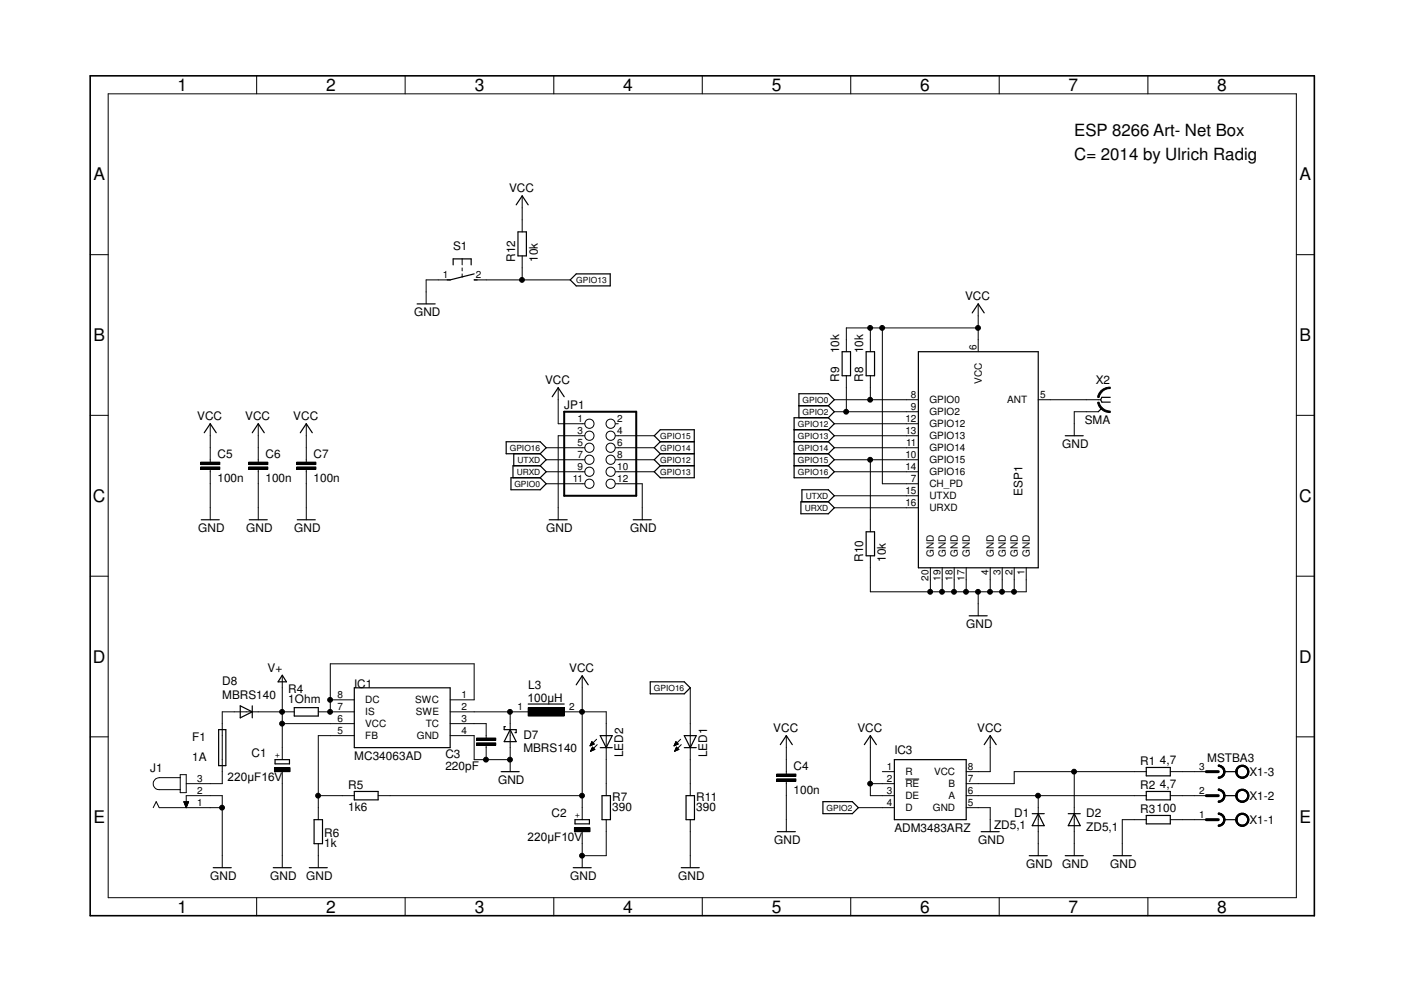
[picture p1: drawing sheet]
<svg xmlns="http://www.w3.org/2000/svg" width="297mm" height="210mm" viewBox="0 0 297 210" stroke-linecap="round" stroke-linejoin="round" font-family="sans-serif">
<path d="M19.1 16h259v177.8h-259z" fill="none" stroke="#000" stroke-width=".34"/>
<g fill="none" stroke="#000" stroke-width=".21">
<path d="M22.9 19.9h251.4v170h-251.4zM54.3 16v3.9M85.7 16v3.9M117.2 16v3.9M148.6 16v3.9M180 16v3.9M211.4 16v3.9M242.9 16v3.9M19.1 53.9h3.8M95.2 59.2h-5v5.1M97.8 54.8v1.2M97.8 56.7v.6"/>
<path d="M97.8 58v.6M100.3 59.2h20.3M110.5 41.4v7.7M110.5 54.1v5.1M274.3 53.9h3.8M179.1 79.5v7.6M184.1 69.4v5M184.1 79.5v5.1M186.7 69.4v33h7.6M207 64.3v10.1M207 69.4h-27.9v5M19.1 87.9h3.8"/>
<path d="M42.4 98.8h4.1v.5h-4.1zM42.4 97.8h4.1v.5h-4.1zM44.5 89.7v8.1M44.5 99.3v10.7M52.6 98.8h4.1v.5h-4.1zM52.6 97.8h4.1v.5h-4.1zM54.6 89.7v8.1M54.6 99.3v10.7M62.8 98.8h4v.5h-4zM62.8 97.8h4v.5h-4zM64.8 89.7v8.1M64.8 99.3v10.7"/>
<path d="M115.6 99.8h8.1M115.6 97.3h8.1M115.6 94.7h8.1M118.1 82v7.7h5.6M123.7 92.2h-5.6v17.8M130.2 99.8h8.2M130.2 97.3h8.2M130.2 94.7h8.2M130.2 92.2h8.2M130.2 89.7h.6M176.5 99.8h17.8M176.5 97.3h17.8"/>
<path d="M176.5 94.7h17.8M176.5 92.2h17.8M176.5 89.7h17.8M176.5 87.1h17.8M176.5 84.6h17.8M184.1 97.3v15.2M219.7 84.6h13.2M232.2 85.1h.3a2.46 2.46 0 0 0 2.4 1.9v.3a2.57 2.57 0 0 1-2.7-2.2zM232.4 87.1h-5.1v5.1M232.9 82.7a2.7 2.7 0 0 1 2-.8v.3a2.35 2.35 0 0 0-2.4 1.9h-.3l.1-.4zM274.3 87.9h3.8M115.6 102.4h8.1"/>
<path d="M130.2 102.4h5.7v7.6M176.5 107.4h17.8M176.5 104.9h17.8M184.1 117.6v7.6h33v-5.1M19.1 121.9h3.8M196.8 120.1v5.1M199.3 120.1v5.1M201.9 120.1v5.1M204.4 120.1v5.1M207 125.2v5.1M209.5 120.1v5.1M212 120.1v5.1"/>
<path d="M214.6 120.1v5.1M274.3 121.9h3.8M19.1 155.9h3.8M59.7 143v17.7M59.7 153.1h15.3M62.3 150.6h-15.3v15.2h-7.6M67.3 150.6h7.7M69.9 148.1h5.1M75 155.7h-7.7v17.7M95.2 148.1h5.1v-7.6h-30.4v10.1M95.2 153.1h7.7v3.1M95.2 150.6h17.8"/>
<path d="M95.2 155.7h5.1v5h7.6M100.8 157.2h4.1v.5h-4.1zM100.8 156.2h4.1v.5h-4.1zM102.9 157.7v3M107.9 150.6v12.7M111.7 149.7h7.7v1.8h-7.7zM118.1 150.6h10.2v17.8M123.2 143v30.4M124.9 157.8h.1M124.9 157.7h.3M124.9 157.6h.5M125 157.5h.6"/>
<path d="M125 159h.1M125 157.4h.7M125 158.8h.3M125 157.4h.6M125 158.7h.5M125.1 157.3h.4M125.1 158.7h.6M125.1 157.2h.3M125.1 158.6h.7M125.2 157.1h.1M125.2 158.5h.6M125.2 157h.1"/>
<path d="M125.2 158.4h.5M125.3 158.3h.3M125.3 158.2h.2M125.3 158.2h.1M125.7 157.4l-.5-.5-.4 .9M125.7 157.4l-.9 .4M125.8 158.6l-.5-.5-.3 .9M125.8 158.6l-.8 .4M126.2 156.4l-1.4 1.4M126.4 157.6l-1.4 1.4M142.6 157.8h.1M142.6 157.7h.3"/>
<path d="M142.7 157.6h.4M142.7 157.5h.6M142.7 159h.1M142.8 157.4h.7M142.8 158.8h.2M142.8 157.4h.6M142.8 158.7h.4M142.9 157.3h.4M142.9 158.7h.6M142.9 157.2h.3M142.9 158.6h.7M142.9 157.1h.2"/>
<path d="M142.9 158.5h.6M143 157h.1M143 158.4h.4M143 156.9l.5 .5-.9 .4zM143 158.3h.3M143.1 158.2h.1M143.6 158.6l-.5-.5-.4 .9M143.6 158.6l-.9 .4M144 156.4l-1.4 1.4M144.1 157.6l-1.4 1.4M146 145.5v22.9M166.4 155.7v8.1"/>
<path d="M184.1 155.7v12.7h5.1M209.5 155.7v7.6h-5.1M274.3 155.9h3.8M32.4 170.9l.6-1.3 .7 1.3h13.3M38.1 164.5h-4.4a1.27 1.27 0 0 0-1.3 1.3 1.27 1.27 0 0 0 1.3 1.3h4.4M38.1 163.9h1.3v3.8h-1.3zM38.9 169.6h1l-.5 1.3zM38.9 169.7h1M38.9 169.8h1M39 169.9h.8M39 170h.8M39.1 170.1h.6"/>
<path d="M39.1 170.2h.6M39.1 170.3h.6M39.2 170.4h.4M39.2 170.5h.4M39.3 170.6h.2M39.3 170.8h.1M39.4 170.9h.1M39.4 170.9v-2.5h7.6v15.2M58.1 162.4h3.3v.9h-3.3zM59.7 163.3v20.3M67.3 178.5v5.1M67.3 168.4h7.7"/>
<path d="M80 168.4h43.2M121.5 175.1h3.3v.9h-3.3zM123.2 176v7.6M128.3 173.4v7.7h-5.1M146 173.4v10.2M164.3 164.8h4.1v.5h-4.1zM164.3 163.8h4.1v.5h-4.1zM166.4 165.3v10.7M181.6 170.9h7.6M184.1 165.8h5.1M186.7 163.3h2.5M191.5 164.8h3"/>
<path d="M204.4 168.4h38.1M204.4 170.9h5.1v5.1M219.7 168.4v12.7M227.3 163.3v17.8M242.5 163.3h-27.9v2.5h-10.2M242.5 173.4h-5.1v7.7M247.6 168.4h7.6M247.6 163.3h7.6M247.6 173.4h7.6M257.8 172a1.37 1.37 0 0 1 1.4 1.4h-.3a1.12 1.12 0 0 0-1.1-1.1zM257.8 174.6a1.12 1.12 0 0 0 1.1-1.2h.3a1.31 1.31 0 0 1-1.4 1.4zM257.8 172a1.4 1.4 0 0 1 1.4 1.4 1.4 1.4 0 0 1-1.4 1.4v-.2a1.14 1.14 0 0 0 1.1-1.2 1.14 1.14 0 0 0-1.1-1.1z"/>
<path d="M257.8 167a1.37 1.37 0 0 1 1.4 1.4h-.3a1.12 1.12 0 0 0-1.1-1.2zM257.8 169.5a1.12 1.12 0 0 0 1.1-1.1h.3a1.31 1.31 0 0 1-1.4 1.4zM257.8 167a1.4 1.4 0 0 1 1.4 1.4 1.4 1.4 0 0 1-1.4 1.4v-.3a1.14 1.14 0 0 0 1.1-1.1 1.14 1.14 0 0 0-1.1-1.2zM257.8 161.9a1.37 1.37 0 0 1 1.4 1.4h-.3a1.19 1.19 0 0 0-1.1-1.2zM257.8 164.4a1.12 1.12 0 0 0 1.1-1.1h.3a1.31 1.31 0 0 1-1.4 1.4zM257.8 161.9a1.4 1.4 0 0 1 1.4 1.4 1.4 1.4 0 0 1-1.4 1.4v-.3a1.14 1.14 0 0 0 1.1-1.1 1.14 1.14 0 0 0-1.1-1.2zM261.8 172.6a1.4 1.4 0 0 1 2.2 .1 1.4 1.4 0 0 1-.8 2.1 1.4 1.4 0 0 1-1.8-1.4h.3a1.13 1.13 0 0 1 1.5-1.1 1.13 1.13 0 0 1 .4 1.9 1.13 1.13 0 0 1-1.8-.4l-.1-.4h-.3zM261.8 167.5a1.4 1.4 0 0 1 2.2 .1 1.4 1.4 0 0 1-.8 2.1 1.4 1.4 0 0 1-1.8-1.3h.3a1.13 1.13 0 0 1 1.6-1.1 1.13 1.13 0 0 1 .3 1.9 1.13 1.13 0 0 1-1.8-.4l-.1-.4h-.3zM261.8 162.4a1.4 1.4 0 0 1 2.2 .2 1.4 1.4 0 0 1-.8 2 1.4 1.4 0 0 1-1.8-1.3h.3a1.13 1.13 0 0 1 1.6-1.1 1.13 1.13 0 0 1 .3 1.9 1.13 1.13 0 0 1-1.8-.4l-.1-.4h-.3zM54.3 189.9v3.9M85.7 189.9v3.9M117.2 189.9v3.9"/>
<path d="M148.6 189.9v3.9M180 189.9v3.9M211.4 189.9v3.9M242.9 189.9v3.9"/>
<circle cx="110.4" cy="59.2" r=".51"/>
<circle cx="184.1" cy="69.4" r=".51"/>
<circle cx="186.6" cy="69.4" r=".51"/>
<circle cx="206.9" cy="69.4" r=".51"/>
<circle cx="124.7" cy="97.3" r=".98"/>
<circle cx="124.7" cy="99.8" r=".98"/>
<circle cx="124.7" cy="89.7" r=".98"/>
<circle cx="124.7" cy="94.7" r=".98"/>
<circle cx="124.7" cy="92.2" r=".98"/>
<circle cx="129.2" cy="92.2" r=".98"/>
<circle cx="129.2" cy="97.3" r=".98"/>
<circle cx="129.2" cy="99.8" r=".98"/>
<circle cx="129.2" cy="89.7" r=".98"/>
<circle cx="129.2" cy="94.7" r=".98"/>
<circle cx="179" cy="87.1" r=".51"/>
<circle cx="184.1" cy="84.6" r=".51"/>
<circle cx="184.1" cy="97.3" r=".51"/>
<circle cx="124.7" cy="102.4" r=".98"/>
<circle cx="129.2" cy="102.4" r=".98"/>
<circle cx="196.8" cy="125.2" r=".51"/>
<circle cx="199.3" cy="125.2" r=".51"/>
<circle cx="201.8" cy="125.2" r=".51"/>
<circle cx="204.4" cy="125.2" r=".51"/>
<circle cx="206.9" cy="125.2" r=".51"/>
<circle cx="209.5" cy="125.2" r=".51"/>
<circle cx="212" cy="125.2" r=".51"/>
<circle cx="214.5" cy="125.2" r=".51"/>
<circle cx="59.7" cy="150.6" r=".51"/>
<circle cx="59.7" cy="153.1" r=".51"/>
<circle cx="69.8" cy="148.1" r=".51"/>
<circle cx="69.8" cy="150.6" r=".51"/>
<circle cx="107.9" cy="150.6" r=".51"/>
<circle cx="123.1" cy="150.6" r=".51"/>
<circle cx="47" cy="170.9" r=".51"/>
<circle cx="67.3" cy="168.4" r=".51"/>
<circle cx="102.8" cy="160.7" r=".51"/>
<circle cx="107.9" cy="160.7" r=".51"/>
<circle cx="123.1" cy="168.4" r=".51"/>
<circle cx="184.1" cy="165.8" r=".51"/>
<circle cx="219.6" cy="168.4" r=".51"/>
<circle cx="227.2" cy="163.3" r=".51"/>
<circle cx="123.1" cy="181.1" r=".51"/>
</g>
<g fill="none" stroke="#000" stroke-width=".25">
<path d="M95.9 56v-1.2h3.8v1.2M100.3 58l-5.1 1.2h-.6M100.3 59.2h.7M109.2 43.3l1.3-1.9 1.2 1.9M109.6 49.1h1.8v5h-1.8zM120.6 59.2l1.3-1.2h7.2v2.5h-7.2zM88.3 64.3h3.8M178.2 74.4h1.7v5.1h-1.7zM183.2 74.4h1.8v5.1h-1.8zM194.3 74.4h25.4v45.7h-25.4zM205.7 66.2l1.3-1.9 1.2 1.9M43.2 91.6l1.3-1.9 1.2 1.9"/>
<path d="M53.4 91.6l1.2-1.9 1.3 1.9M63.5 91.6l1.3-1.9 1.3 1.9M107.1 93.5h7.2l1.3 1.2-1.3 1.3h-7.2zM108.7 96v2.6M114.3 98.6h-5.8v2.5M114.3 96l1.3 1.3-1.3 1.3M114.3 98.6l1.3 1.2-1.3 1.3M116.8 83.9l1.3-1.9 1.3 1.9M139.7 93.5l-1.3-1.3 1.3-1.3h7.2v10.2h-7.2l-1.3-1.3 1.3-1.2M139.7 96l-1.3 1.3 1.3 1.3M139.7 96h7.2M139.7 98.6h7.2"/>
<path d="M139.7 93.5h7.2M139.7 93.5l-1.3 1.2 1.3 1.3M168 90.9h7.2M168 96h7.2M168 98.6h7.2M168 93.5h7.2M169 85.9h6.2M175.2 85.9l1.3-1.3-1.3-1.3h-6.2v5.1M175.2 88.4h-7.2v12.7h7.2l1.3-1.3-1.3-1.2M175.2 85.9l1.3 1.2-1.3 1.3M175.2 88.4l1.3 1.3-1.3 1.2M175.2 90.9l1.3 1.3-1.3 1.3"/>
<path d="M175.2 93.5l1.3 1.2-1.3 1.3M175.2 96l1.3 1.3-1.3 1.3M225.4 92.2h3.8M233.1 86.4l-.7 .7M234.9 84.1h-1.8l-.2 .5 .2 .5h1.8M42.6 110h3.8M52.7 110h3.8M62.9 110h3.8M108.1 101.1h6.2l1.3 1.3-1.3 1.2h-6.2zM116.2 110h3.8M134 110h3.8M169.4 106.2h5.8l1.3 1.2-1.3 1.3h-5.8z"/>
<path d="M169.7 106.2v-2.6h5.5l1.3 1.3-1.3 1.3M183.2 112.5h1.8v5.1h-1.8zM205 130.3h3.9M46.3 154.4h1.5v7.6h-1.5zM50.8 149.4l2.6 1.2-2.6 1.3zM53.4 149.4v2.5M59.7 142.9l.9 1.4h-1.8zM62.3 149.7h5v1.8h-5zM75 145.5h20.2v12.7h-20.2zM106.9 153.8h-.2v.6h2.5v.6h-.2M107.9 154.4l1.3 2.5h-2.5zM111.7 149h7.7"/>
<path d="M121.9 144.9l1.3-1.9 1.2 1.9M127 158.2h2.5M127 155.7h2.5l-1.2 2.5zM137.6 144.3h7.2l1.2 1.2-1.2 1.3h-7.2zM144.8 158.2h2.5M144.8 155.7h2.5l-1.3 2.5zM165.1 157.6l1.3-1.9 1.2 1.9M182.9 157.6l1.2-1.9 1.3 1.9M208.2 157.6l1.3-1.9 1.3 1.9M58.2 160.7h3v.9h-3zM66.4 173.4h1.8v5.1h-1.8zM75 167.5h5v1.7h-5z"/>
<path d="M106 163.3h3.8M121.7 173.4h3v.9h-3zM127.4 168.4h1.7v5h-1.7zM145.1 168.4h1.8v5h-1.8zM164.5 176h3.8M174.1 169.6h6.2l1.3 1.3-1.3 1.3h-6.2zM189.2 160.7h15.2v12.7h-15.2zM207.6 176h3.8M218.4 172.2h2.5M219.7 172.2l1.2 2.5h-2.5zM226 172.2h2.5M227.3 172.2l1.2 2.5h-2.5z"/>
<path d="M242.5 167.5h5.1v1.7h-5.1zM242.5 172.6h5.1v1.7h-5.1zM242.5 162.4h5.1v1.8h-5.1zM259 163.3h2.6M259 173.4h2.6M259 168.4h2.6M45.1 183.6h3.8M57.8 183.6h3.8M65.4 183.6h3.8M121.3 183.6h3.8M144.1 183.6h3.8M217.7 181.1h3.9"/>
<path d="M225.4 181.1h3.8M235.5 181.1h3.8"/>
</g>
<g fill="#000">
<path d="M42.4 98.8h4.1v.5h-4.1z" fill-rule="evenodd"/>
<path d="M42.4 97.8h4.1v.5h-4.1z" fill-rule="evenodd"/>
<path d="M52.6 98.8h4.1v.5h-4.1z" fill-rule="evenodd"/>
<path d="M52.6 97.8h4.1v.5h-4.1z" fill-rule="evenodd"/>
<path d="M62.8 98.8h4v.5h-4z" fill-rule="evenodd"/>
<path d="M62.8 97.8h4v.5h-4z" fill-rule="evenodd"/>
<path d="M232.2 85.1h.3a2.46 2.46 0 0 0 2.4 1.9v.3a2.57 2.57 0 0 1-2.7-2.2z" fill-rule="evenodd"/>
<path d="M232.9 82.7a2.7 2.7 0 0 1 2-.8v.3a2.35 2.35 0 0 0-2.4 1.9h-.3l.1-.4z" fill-rule="evenodd"/>
<path d="M100.8 157.2h4.1v.5h-4.1z" fill-rule="evenodd"/>
<path d="M100.8 156.2h4.1v.5h-4.1z" fill-rule="evenodd"/>
<path d="M111.7 149.7h7.7v1.8h-7.7z" fill-rule="evenodd"/>
<path d="M58.1 162.4h3.3v.9h-3.3z" fill-rule="evenodd"/>
<path d="M121.5 175.1h3.3v.9h-3.3z" fill-rule="evenodd"/>
<path d="M164.3 164.8h4.1v.5h-4.1z" fill-rule="evenodd"/>
<path d="M164.3 163.8h4.1v.5h-4.1z" fill-rule="evenodd"/>
<path d="M257.8 174.6a1.12 1.12 0 0 0 1.1-1.2h.3a1.31 1.31 0 0 1-1.4 1.4z" fill-rule="evenodd"/>
<path d="M257.8 172a1.4 1.4 0 0 1 1.4 1.4 1.4 1.4 0 0 1-1.4 1.4v-.2a1.14 1.14 0 0 0 1.1-1.2 1.14 1.14 0 0 0-1.1-1.1z" fill-rule="evenodd"/>
<path d="M257.8 169.5a1.12 1.12 0 0 0 1.1-1.1h.3a1.31 1.31 0 0 1-1.4 1.4z" fill-rule="evenodd"/>
<path d="M257.8 167a1.4 1.4 0 0 1 1.4 1.4 1.4 1.4 0 0 1-1.4 1.4v-.3a1.14 1.14 0 0 0 1.1-1.1 1.14 1.14 0 0 0-1.1-1.2z" fill-rule="evenodd"/>
<path d="M257.8 164.4a1.12 1.12 0 0 0 1.1-1.1h.3a1.31 1.31 0 0 1-1.4 1.4z" fill-rule="evenodd"/>
<path d="M257.8 161.9a1.4 1.4 0 0 1 1.4 1.4 1.4 1.4 0 0 1-1.4 1.4v-.3a1.14 1.14 0 0 0 1.1-1.1 1.14 1.14 0 0 0-1.1-1.2z" fill-rule="evenodd"/>
<path d="M257.8 172a1.37 1.37 0 0 1 1.4 1.4h-.3a1.12 1.12 0 0 0-1.1-1.1z" fill-rule="evenodd"/>
<path d="M257.8 167a1.37 1.37 0 0 1 1.4 1.4h-.3a1.12 1.12 0 0 0-1.1-1.2z" fill-rule="evenodd"/>
<path d="M257.8 161.9a1.37 1.37 0 0 1 1.4 1.4h-.3a1.19 1.19 0 0 0-1.1-1.2z" fill-rule="evenodd"/>
<path d="M261.8 172.6a1.4 1.4 0 0 1 2.2 .1 1.4 1.4 0 0 1-.8 2.1 1.4 1.4 0 0 1-1.8-1.4h.3a1.13 1.13 0 0 1 1.5-1.1 1.13 1.13 0 0 1 .4 1.9 1.13 1.13 0 0 1-1.8-.4l-.1-.4h-.3z" fill-rule="evenodd"/>
<path d="M261.8 172.6a1.4 1.4 0 0 1 2.2 .1 1.4 1.4 0 0 1-.8 2.1 1.4 1.4 0 0 1-1.8-1.4h.3a1.13 1.13 0 0 1 1.5-1.1 1.13 1.13 0 0 1 .4 1.9 1.13 1.13 0 0 1-1.8-.4l-.1-.4h-.3z" fill-rule="evenodd"/>
<path d="M261.8 167.5a1.4 1.4 0 0 1 2.2 .1 1.4 1.4 0 0 1-.8 2.1 1.4 1.4 0 0 1-1.8-1.3h.3a1.13 1.13 0 0 1 1.6-1.1 1.13 1.13 0 0 1 .3 1.9 1.13 1.13 0 0 1-1.8-.4l-.1-.4h-.3z" fill-rule="evenodd"/>
<path d="M261.8 167.5a1.4 1.4 0 0 1 2.2 .1 1.4 1.4 0 0 1-.8 2.1 1.4 1.4 0 0 1-1.8-1.3h.3a1.13 1.13 0 0 1 1.6-1.1 1.13 1.13 0 0 1 .3 1.9 1.13 1.13 0 0 1-1.8-.4l-.1-.4h-.3z" fill-rule="evenodd"/>
<path d="M261.8 162.4a1.4 1.4 0 0 1 2.2 .2 1.4 1.4 0 0 1-.8 2 1.4 1.4 0 0 1-1.8-1.3h.3a1.13 1.13 0 0 1 1.6-1.1 1.13 1.13 0 0 1 .3 1.9 1.13 1.13 0 0 1-1.8-.4l-.1-.4h-.3z" fill-rule="evenodd"/>
<path d="M261.8 162.4a1.4 1.4 0 0 1 2.2 .2 1.4 1.4 0 0 1-.8 2 1.4 1.4 0 0 1-1.8-1.3h.3a1.13 1.13 0 0 1 1.6-1.1 1.13 1.13 0 0 1 .3 1.9 1.13 1.13 0 0 1-1.8-.4l-.1-.4h-.3z" fill-rule="evenodd"/>
<circle cx="110.4" cy="59.2" r=".51"/>
<circle cx="184.1" cy="69.4" r=".51"/>
<circle cx="186.6" cy="69.4" r=".51"/>
<circle cx="206.9" cy="69.4" r=".51"/>
<circle cx="179" cy="87.1" r=".51"/>
<circle cx="184.1" cy="84.6" r=".51"/>
<circle cx="184.1" cy="97.3" r=".51"/>
<circle cx="196.8" cy="125.2" r=".51"/>
<circle cx="199.3" cy="125.2" r=".51"/>
<circle cx="201.8" cy="125.2" r=".51"/>
<circle cx="204.4" cy="125.2" r=".51"/>
<circle cx="206.9" cy="125.2" r=".51"/>
<circle cx="209.5" cy="125.2" r=".51"/>
<circle cx="212" cy="125.2" r=".51"/>
<circle cx="214.5" cy="125.2" r=".51"/>
<circle cx="59.7" cy="150.6" r=".51"/>
<circle cx="59.7" cy="153.1" r=".51"/>
<circle cx="69.8" cy="148.1" r=".51"/>
<circle cx="69.8" cy="150.6" r=".51"/>
<circle cx="107.9" cy="150.6" r=".51"/>
<circle cx="123.1" cy="150.6" r=".51"/>
<circle cx="47" cy="170.9" r=".51"/>
<circle cx="67.3" cy="168.4" r=".51"/>
<circle cx="102.8" cy="160.7" r=".51"/>
<circle cx="107.9" cy="160.7" r=".51"/>
<circle cx="123.1" cy="168.4" r=".51"/>
<circle cx="184.1" cy="165.8" r=".51"/>
<circle cx="219.6" cy="168.4" r=".51"/>
<circle cx="227.2" cy="163.3" r=".51"/>
<circle cx="123.1" cy="181.1" r=".51"/>
</g>
<path d="M255.2 173.4h2.6M255.2 168.4h2.6M255.2 163.3h2.6" fill="none" stroke="#000" stroke-width=".63"/>
<path d="M119.4 87.1h15.2v17.8h-15.2z" fill="none" stroke="#000" stroke-width=".42"/>
<g font-size="3.7">
<text x="37.6" y="19.3">1</text>
<text x="69" y="19.3">2</text>
<text x="100.4" y="19.3">3</text>
<text x="131.9" y="19.3">4</text>
<text x="163.3" y="19.3">5</text>
<text x="194.7" y="19.3">6</text>
<text x="226.1" y="19.3">7</text>
<text x="257.5" y="19.3">8</text>
<text x="19.8" y="38.2">A</text>
<text x="274.9" y="38.2">A</text>
<text x="19.8" y="72.2">B</text>
<text x="274.9" y="72.2">B</text>
<text x="19.7" y="106.2">C</text>
<text x="274.9" y="106.2">C</text>
<text x="19.7" y="140.3">D</text>
<text x="274.9" y="140.3">D</text>
<text x="19.8" y="174.2">E</text>
<text x="274.9" y="174.2">E</text>
<text x="37.6" y="193.2">1</text>
<text x="69" y="193.2">2</text>
<text x="100.4" y="193.2">3</text>
<text x="131.9" y="193.2">4</text>
<text x="163.3" y="193.2">5</text>
<text x="194.7" y="193.2">6</text>
<text x="226.1" y="193.2">7</text>
<text x="257.5" y="193.2">8</text>
</g>
<g font-size="3.6">
<text x="227.3" y="28.7">ESP 8266 Art- Net Box</text>
<text x="227.3" y="33.8">C= 2014 by Ulrich Radig</text>
</g>
<g font-size="2.5">
<text x="107.7" y="40.7">VCC</text>
<text x="95.9" y="52.9">S1</text>
<text x="109" y="55.4" transform="rotate(-90 109 55.4)">R12</text>
<text x="113.8" y="55.4" transform="rotate(-90 113.8 55.4)">10k</text>
<text x="204.2" y="63.5">VCC</text>
<text x="87.6" y="66.8">GND</text>
<text x="177.5" y="74.7" transform="rotate(-90 177.5 74.7)">10k</text>
<text x="182.6" y="74.7" transform="rotate(-90 182.6 74.7)">10k</text>
<text x="115.3" y="81.3">VCC</text>
<text x="177.5" y="80.8" transform="rotate(-90 177.5 80.8)">R9</text>
<text x="182.6" y="80.8" transform="rotate(-90 182.6 80.8)">R8</text>
<text x="231.8" y="81.3">X2</text>
<text x="41.7" y="88.9">VCC</text>
<text x="51.9" y="88.9">VCC</text>
<text x="62" y="88.9">VCC</text>
<text x="119.4" y="86.5">JP1</text>
<text x="229.5" y="89.7">SMA</text>
<text x="224.7" y="94.7">GND</text>
<text x="46" y="102">100n</text>
<text x="46" y="96.9">C5</text>
<text x="56.2" y="102">100n</text>
<text x="56.2" y="96.9">C6</text>
<text x="66.3" y="102">100n</text>
<text x="66.3" y="96.9">C7</text>
<text x="216.4" y="104.9" transform="rotate(-90 216.4 104.9)">ESP1</text>
<text x="41.9" y="112.5">GND</text>
<text x="52.1" y="112.5">GND</text>
<text x="62.3" y="112.5">GND</text>
<text x="115.6" y="112.5">GND</text>
<text x="133.3" y="112.5">GND</text>
<text x="182.6" y="118.9" transform="rotate(-90 182.6 118.9)">R10</text>
<text x="187.4" y="118.9" transform="rotate(-90 187.4 118.9)">10k</text>
<text x="204.4" y="132.8">GND</text>
<text x="56.6" y="142.2">V+</text>
<text x="120.4" y="142.2">VCC</text>
<text x="47" y="145">D8</text>
<text x="47" y="147.8">MBRS140</text>
<text x="61" y="148.8">1Ohm</text>
<text x="61" y="146.6">R4</text>
<text x="75" y="145.5">IC1</text>
<text x="111.6" y="148.6">100µH</text>
<text x="111.7" y="145.8">L3</text>
<text x="163.6" y="154.9">VCC</text>
<text x="181.4" y="154.9">VCC</text>
<text x="206.7" y="154.9">VCC</text>
<text x="40.7" y="156.8">F1</text>
<text x="40.7" y="161.1">1A</text>
<text x="53.2" y="160.3">C1</text>
<text x="75" y="160.7">MC34063AD</text>
<text x="94.2" y="160.4">C3</text>
<text x="110.7" y="156.3">D7</text>
<text x="110.7" y="159.1">MBRS140</text>
<text x="131.8" y="160.2" transform="rotate(-90 131.8 160.2)">LED2</text>
<text x="149.6" y="160.2" transform="rotate(-90 149.6 160.2)">LED1</text>
<text x="189.2" y="159.5">IC3</text>
<text x="241.2" y="161.8">R1</text>
<text x="245.4" y="161.8">4,7</text>
<text x="255.4" y="161.2">MSTBA3</text>
<text x="31.8" y="163.3">J1</text>
<text x="48.2" y="165.4">220µF16V</text>
<text x="73.7" y="166.9">R5</text>
<text x="94.2" y="162.9">220pF</text>
<text x="105.4" y="165.8">GND</text>
<text x="167.9" y="168">100n</text>
<text x="167.9" y="162.9">C4</text>
<text x="241.2" y="166.9">R2</text>
<text x="245.4" y="166.8">4,7</text>
<text x="264.4" y="164.2">X1-3</text>
<text x="73.7" y="171.7">1k6</text>
<text x="116.7" y="173">C2</text>
<text x="129.5" y="169.4">R7</text>
<text x="129.5" y="171.7">390</text>
<text x="147.3" y="169.4">R11</text>
<text x="147.3" y="171.7">390</text>
<text x="214.6" y="173">D1</text>
<text x="229.8" y="173">D2</text>
<text x="241.2" y="172">R3100</text>
<text x="264.4" y="169.2">X1-2</text>
<text x="68.6" y="177">R6</text>
<text x="68.6" y="179.3">1k</text>
<text x="111.6" y="178.1">220µF10V</text>
<text x="163.8" y="178.5">GND</text>
<text x="189.2" y="176">ADM3483ARZ</text>
<text x="207" y="178.5">GND</text>
<text x="210.3" y="175.5">ZD5,1</text>
<text x="229.8" y="175.8">ZD5,1</text>
<text x="264.4" y="174.3">X1-1</text>
<text x="217.1" y="183.6">GND</text>
<text x="224.7" y="183.6">GND</text>
<text x="234.9" y="183.6">GND</text>
<text x="44.5" y="186.1">GND</text>
<text x="57.2" y="186.1">GND</text>
<text x="64.8" y="186.1">GND</text>
<text x="120.6" y="186.1">GND</text>
<text x="143.5" y="186.1">GND</text>
</g>
<g font-size="2.1">
<text x="93.7" y="58.8">1</text>
<text x="100.7" y="58.8">2</text>
<text x="206.6" y="74.1" transform="rotate(-90 206.6 74.1)">6</text>
<text x="207.7" y="81.2" transform="rotate(-90 207.7 81.2)">VCC</text>
<text x="122.2" y="89.3">1</text>
<text x="130.6" y="89.3">2</text>
<text x="191.5" y="89.3">12</text>
<text x="192.7" y="86.8">9</text>
<text x="192.7" y="84.2">8</text>
<text x="196.6" y="87.9">GPIO2</text>
<text x="196.6" y="85.3">GPIO0</text>
<text x="213.1" y="85.3">ANT</text>
<text x="220" y="84.2">5</text>
<text x="122.2" y="91.9">3</text>
<text x="122.2" y="94.4">5</text>
<text x="130.6" y="91.9">4</text>
<text x="130.6" y="94.4">6</text>
<text x="191.5" y="91.9">13</text>
<text x="191.7" y="94.4">11</text>
<text x="196.6" y="95.5">GPIO14</text>
<text x="196.6" y="93">GPIO13</text>
<text x="196.6" y="90.4">GPIO12</text>
<text x="122.2" y="96.9">7</text>
<text x="122.2" y="99.5">9</text>
<text x="130.6" y="96.9">8</text>
<text x="130.6" y="99.5">10</text>
<text x="191.5" y="99.5">14</text>
<text x="191.5" y="96.9">10</text>
<text x="196.6" y="100.6">GPIO16</text>
<text x="196.6" y="98">GPIO15</text>
<text x="121.2" y="102">11</text>
<text x="130.6" y="102">12</text>
<text x="191.5" y="107.1">16</text>
<text x="191.5" y="104.6">15</text>
<text x="192.7" y="102">7</text>
<text x="196.6" y="105.7">UTXD</text>
<text x="196.6" y="103.1">CH_PD</text>
<text x="196.6" y="108.2">URXD</text>
<text x="197.6" y="117.8" transform="rotate(-90 197.6 117.8)">GND</text>
<text x="200.1" y="117.8" transform="rotate(-90 200.1 117.8)">GND</text>
<text x="202.6" y="117.8" transform="rotate(-90 202.6 117.8)">GND</text>
<text x="205.2" y="117.8" transform="rotate(-90 205.2 117.8)">GND</text>
<text x="210.3" y="117.8" transform="rotate(-90 210.3 117.8)">GND</text>
<text x="212.8" y="117.8" transform="rotate(-90 212.8 117.8)">GND</text>
<text x="215.3" y="117.8" transform="rotate(-90 215.3 117.8)">GND</text>
<text x="217.9" y="117.8" transform="rotate(-90 217.9 117.8)">GND</text>
<text x="196.5" y="122.9" transform="rotate(-90 196.5 122.9)">20</text>
<text x="199" y="122.9" transform="rotate(-90 199 122.9)">19</text>
<text x="201.5" y="122.9" transform="rotate(-90 201.5 122.9)">18</text>
<text x="204.1" y="122.9" transform="rotate(-90 204.1 122.9)">17</text>
<text x="209.2" y="121.7" transform="rotate(-90 209.2 121.7)">4</text>
<text x="211.7" y="121.7" transform="rotate(-90 211.7 121.7)">3</text>
<text x="214.2" y="121.7" transform="rotate(-90 214.2 121.7)">2</text>
<text x="216.8" y="121.7" transform="rotate(-90 216.8 121.7)">1</text>
<text x="71.4" y="147.7">8</text>
<text x="77.3" y="148.8">DC</text>
<text x="87.9" y="148.8">SWC</text>
<text x="97.6" y="147.7">1</text>
<text x="71.4" y="152.8">6</text>
<text x="71.4" y="150.2">7</text>
<text x="71.4" y="155.3">5</text>
<text x="77.3" y="153.9">VCC</text>
<text x="77.3" y="151.4">IS</text>
<text x="88" y="151.4">SWE</text>
<text x="90.1" y="153.9">TC</text>
<text x="97.6" y="150.2">2</text>
<text x="97.6" y="152.8">3</text>
<text x="97.6" y="155.3">4</text>
<text x="109.5" y="150.2">1</text>
<text x="120.4" y="150.2">2</text>
<text x="77.3" y="156.4">FB</text>
<text x="88.2" y="156.4">GND</text>
<text x="41.7" y="165.5">3</text>
<text x="187.6" y="162.9">1</text>
<text x="187.6" y="165.5">2</text>
<text x="191.5" y="164">R</text>
<text x="191.5" y="166.6">RE</text>
<text x="197.6" y="164">VCC</text>
<text x="200.7" y="166.6">B</text>
<text x="204.8" y="165.5">7</text>
<text x="204.8" y="162.9">8</text>
<text x="253.7" y="162.9">3</text>
<text x="41.7" y="168">2</text>
<text x="41.7" y="170.6">1</text>
<text x="187.6" y="168">3</text>
<text x="187.6" y="170.6">4</text>
<text x="191.5" y="169.1">DE</text>
<text x="191.5" y="171.7">D</text>
<text x="197.4" y="171.7">GND</text>
<text x="200.7" y="169.1">A</text>
<text x="204.8" y="170.6">5</text>
<text x="204.8" y="168">6</text>
<text x="253.7" y="173.1">1</text>
<text x="253.7" y="168">2</text>
</g>
<g font-size="1.8">
<text x="121.9" y="59.9">GPIO13</text>
<text x="169.8" y="85.2">GPIO0</text>
<text x="169.8" y="87.8">GPIO2</text>
<text x="107.9" y="95.4">GPIO16</text>
<text x="139.7" y="95.4">GPIO14</text>
<text x="139.7" y="92.8">GPIO15</text>
<text x="168.8" y="90.3">GPIO12</text>
<text x="168.8" y="92.8">GPIO13</text>
<text x="168.8" y="95.4">GPIO14</text>
<text x="109.3" y="100.5">URXD</text>
<text x="109.5" y="97.9">UTXD</text>
<text x="139.7" y="97.9">GPIO12</text>
<text x="139.7" y="100.5">GPIO13</text>
<text x="168.8" y="97.9">GPIO15</text>
<text x="168.8" y="100.5">GPIO16</text>
<text x="108.8" y="103">GPIO0</text>
<text x="170.5" y="105.5">UTXD</text>
<text x="170.3" y="108.1">URXD</text>
<text x="138.3" y="146.2">GPIO16</text>
<text x="59.1" y="160.4" transform="rotate(-90 59.1 160.4)">+</text>
<text x="122.6" y="173.1" transform="rotate(-90 122.6 173.1)">+</text>
<text x="174.9" y="171.5">GPIO2</text>
</g>
</svg>
